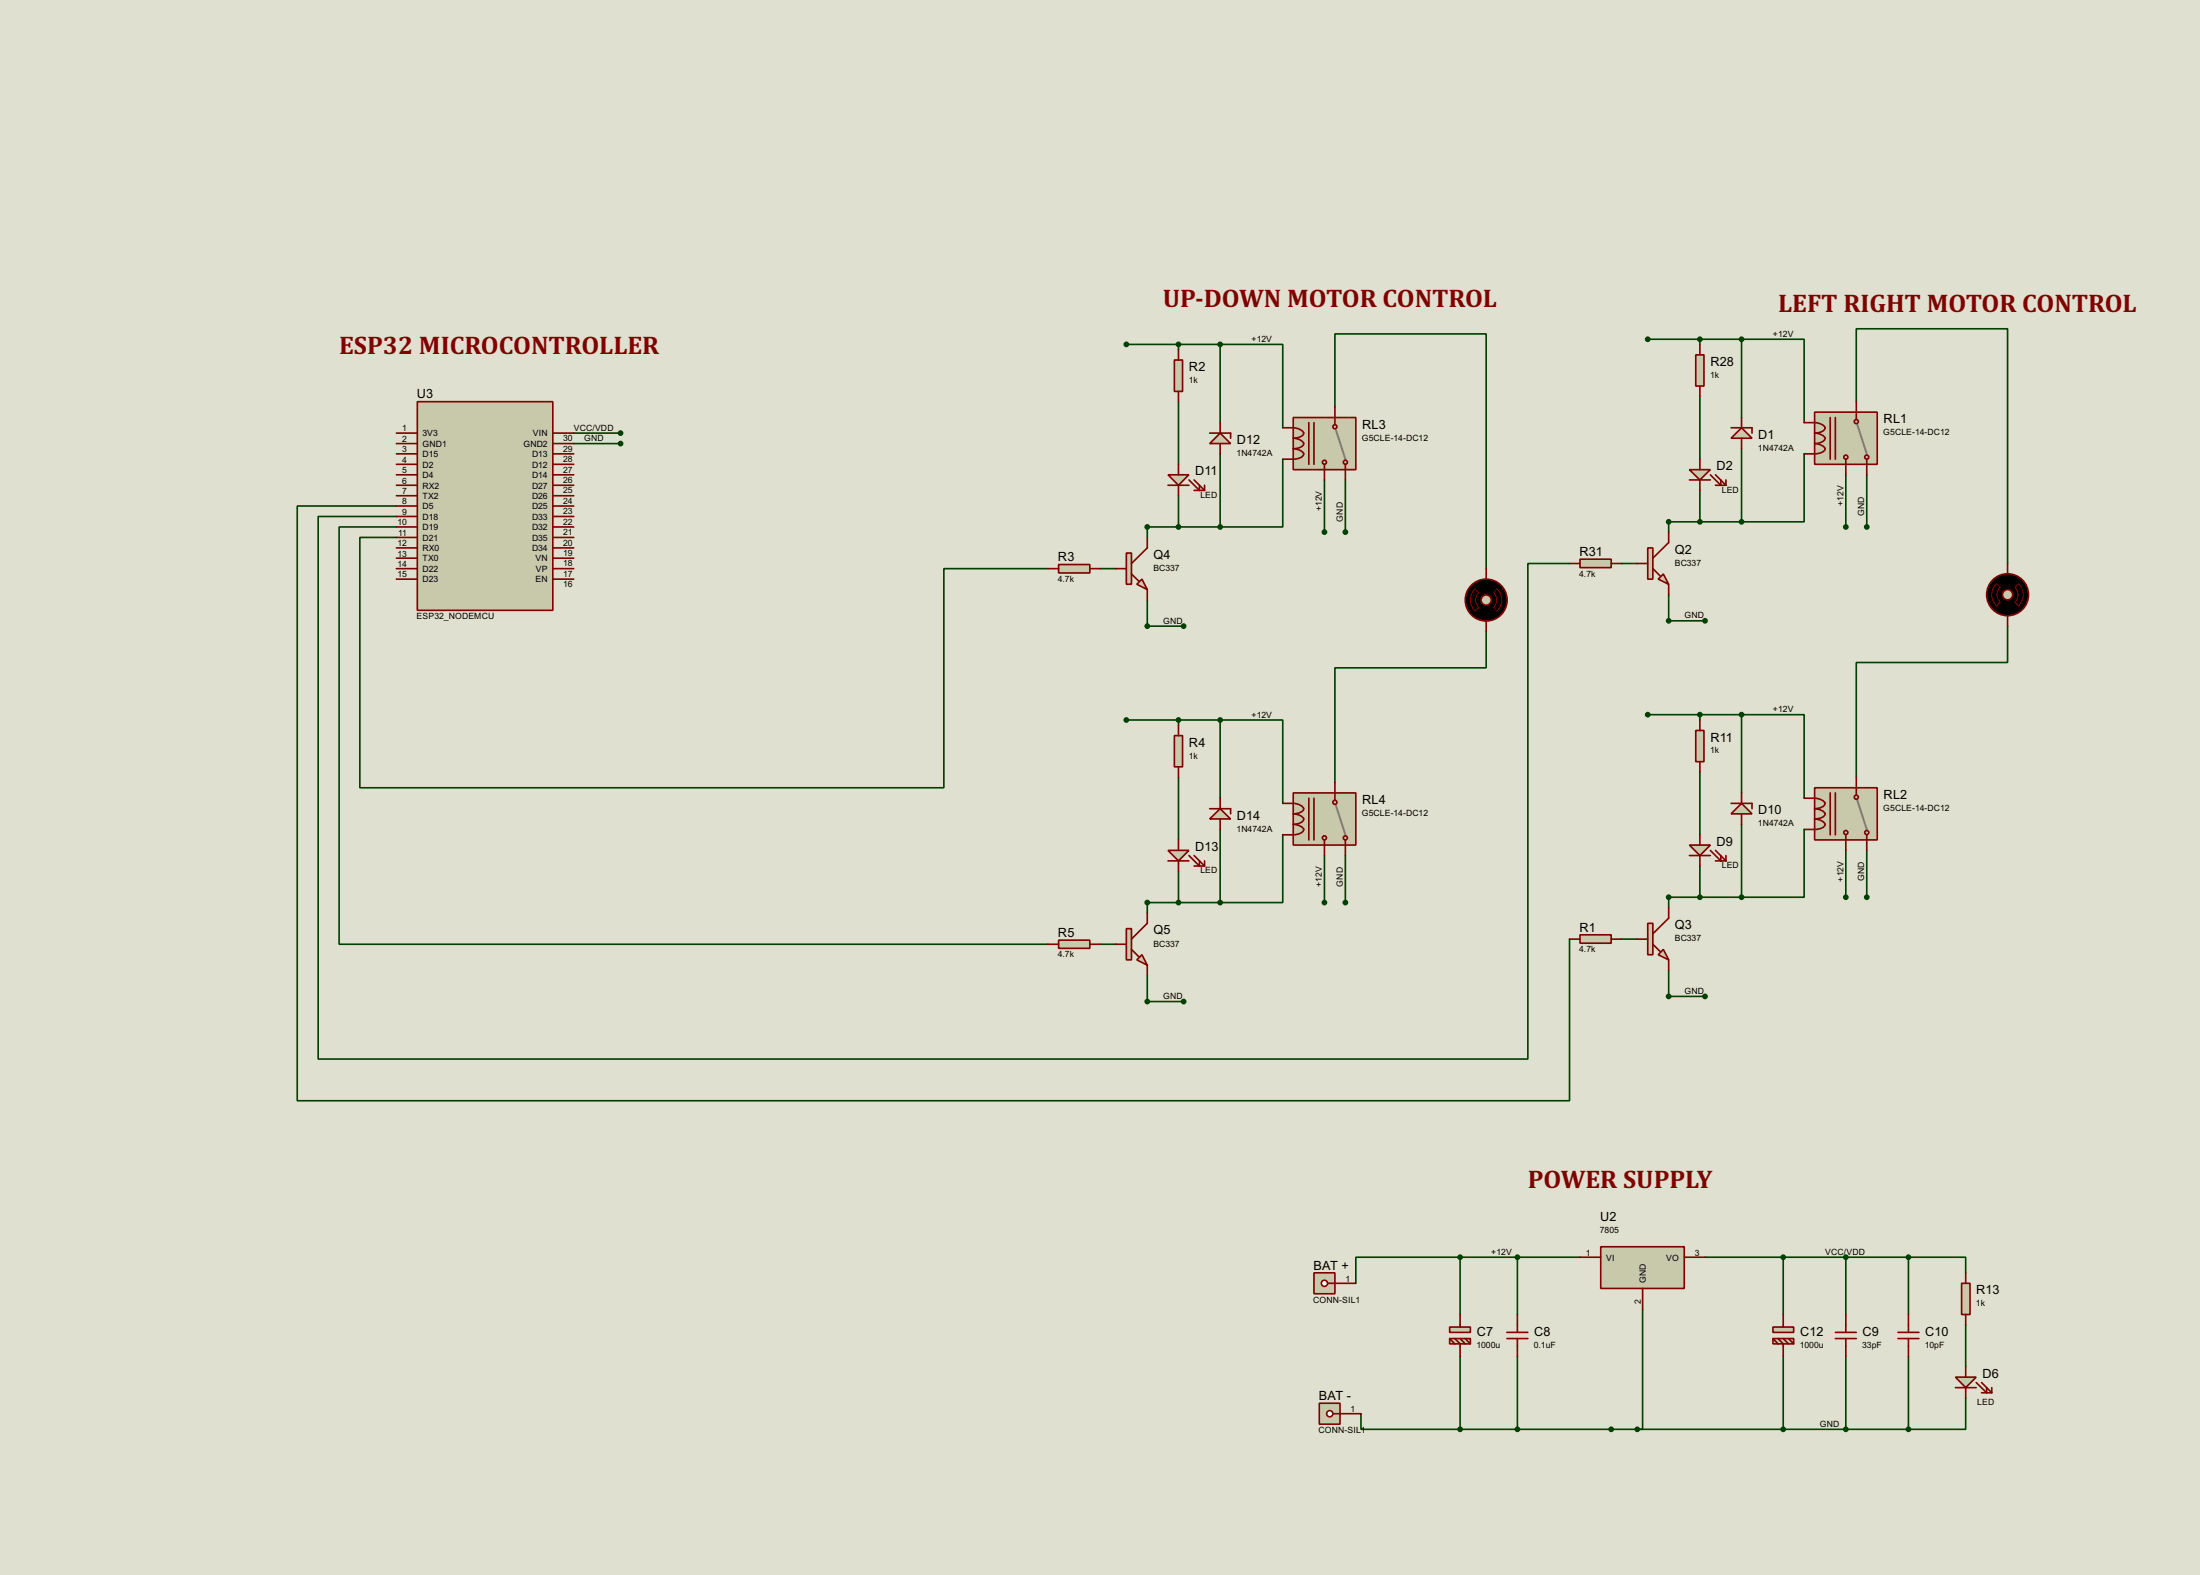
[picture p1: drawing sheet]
<svg xmlns="http://www.w3.org/2000/svg" width="536mm" height="383mm" viewBox="0 0 536 383" stroke-linecap="round" stroke-linejoin="round" font-family="sans-serif">
<path d="M0 0h535.9v383.5h-535.9z" fill="#e0e0d0"/>
<g fill="none" stroke="#004000" stroke-width=".4">
<path d="M274.4 83.9h22.8M287.1 83.9v1.2M287.1 97.8v15.3M297.2 83.9h15.3v20.3M297.2 83.9v19M325.2 99.1v-17.8h36.8v57.2M401.4 82.6h22.8M414.1 82.6v1.3M414.1 96.6v15.2M424.2 82.6h15.3v20.3M424.2 82.6v19.1M452.2 97.8v-17.7h36.8v57.1"/>
<path d="M139.8 105.5h11.4M139.8 108h11.4M297.2 110.5v17.8M312.5 111.8v16.5h-15.3M322.6 116.9v12.7M327.7 116.9v12.7M414.1 119.4v7.7M424.2 109.3v17.8M439.5 110.5v16.6h-15.3M449.6 115.6v12.7M454.7 115.6v12.7M96.6 123.2h-24.2v144.8h309.9v-39.3"/>
<path d="M96.6 125.8h-19.1v132.1h294.7v-120.7h10.1M96.6 128.3h-14v101.6h172.7M96.6 130.9h-8.9v60.9h142.2v-53.3h25.4M268 138.5h3.8M287.1 120.7v7.6M297.2 128.3h-17.7v2.6M395 137.2h3.8M424.2 127.1h-17.7v2.5M279.5 146.1v6.4h8.8M362 153.7v8.9h-36.8v28M406.5 144.8v6.4h8.8M489 152.5v8.8h-36.8v28"/>
<path d="M274.4 175.3h22.8M287.1 175.3v1.3M297.2 175.3h15.3v20.3M297.2 175.3v19.1M401.4 174h22.8M414.1 174v1.3M424.2 174h15.3v20.4M424.2 174v19.1M287.1 189.3v15.2M414.1 188v15.3M287.1 212.1v7.7M297.2 219.8h-17.7v2.5"/>
<path d="M297.2 202v17.8M312.5 203.3v16.5h-15.3M322.6 208.3v11.5M327.7 208.3v11.5M414.1 210.9v7.6M424.2 218.5h-17.7v2.5M424.2 200.7v17.8M439.5 202v16.5h-15.3M449.6 207.1v11.4M454.7 207.1v11.4M268 229.9h3.8M279.5 237.5v6.4h8.8"/>
<path d="M395 228.7h3.8M406.5 236.3v6.3h8.8M355.7 306.1h-25.4v6.4M355.7 306.1v14M355.7 306.1h29.2M369.6 306.1v14M400.1 318.8v29.2h-1.3M415.3 306.1h49.6M434.4 306.1v14M449.6 306.1v14M464.9 306.1h13.9v3.8M464.9 306.1v14"/>
<path d="M355.7 330.3v17.7M369.6 330.3v17.7M434.4 330.3v17.7M449.6 330.3v17.7M464.9 330.3v17.7M478.8 322.6v10.2M331.5 344.2v3.8h24.2M355.7 348h109.2M478.8 340.4v7.6h-13.9"/>
</g>
<path d="M101.7 97.8h33v50.8h-33z" fill="#c8c8aa" stroke="#800000" stroke-width=".4"/>
<g fill="none" stroke="#800000" stroke-width=".4">
<path d="M96.6 105.5h5.1M96.6 108h5.1M96.6 110.5h5.1M96.6 113.1h5.1M96.6 115.6h5.1M96.6 118.2h5.1M134.7 105.5h5.1M134.7 108h5.1M134.7 110.5h5.1M134.7 113.1h5.1M134.7 115.6h5.1M134.7 118.2h5.1"/>
<path d="M96.6 120.7h5.1M96.6 123.2h5.1M96.6 125.8h5.1M96.6 128.3h5.1M96.6 130.9h5.1M96.6 133.4h5.1M96.6 135.9h5.1M96.6 138.5h5.1M134.7 120.7h5.1M134.7 123.2h5.1M134.7 125.8h5.1M134.7 128.3h5.1"/>
<path d="M134.7 130.9h5.1M134.7 133.4h5.1M134.7 135.9h5.1M134.7 138.5h5.1M96.6 141h5.1M134.7 141h5.1"/>
</g>
<g fill="#004000" stroke="#004000" stroke-width=".4">
<circle cx="151.1" cy="105.5" r=".5"/>
<circle cx="151.1" cy="108" r=".5"/>
</g>
<path d="M320.1 309.9h5.1v5.1h-5.1z" fill="#c8c8aa" stroke="#800000" stroke-width=".4"/>
<path d="M323.4 312.5h1.8" fill="none" stroke="#800000" stroke-width=".4"/>
<circle cx="322.6" cy="312.5" r=".75" fill="#feffff" stroke="#800000" stroke-width=".4"/>
<path d="M325.2 312.5h5.1" fill="none" stroke="#800000" stroke-width=".4"/>
<path d="M321.4 341.7h5v5.1h-5z" fill="#c8c8aa" stroke="#800000" stroke-width=".4"/>
<path d="M324.7 344.2h1.7" fill="none" stroke="#800000" stroke-width=".4"/>
<circle cx="323.9" cy="344.2" r=".75" fill="#feffff" stroke="#800000" stroke-width=".4"/>
<path d="M326.4 344.2h5.1" fill="none" stroke="#800000" stroke-width=".4"/>
<g fill="#c8c8aa" stroke="#800000" stroke-width=".4">
<path d="M353.1 323.1h5.1v1.3h-5.1z"/>
<path d="M353.1 325.9h5.1v1.3h-5.1z"/>
</g>
<g fill="none" stroke="#800000" stroke-width=".4">
<path d="M353.1 325.9l1.3 1.3M354.4 325.9l1.3 1.3v3.1M355.7 320.1v3M355.7 325.9l1.2 1.3M356.9 325.9l1.3 1.3M367.1 325.9h5.1M367.1 324.4h5.1M369.6 320.1v4.3M369.6 325.9v4.4M447.1 325.9h5.1M447.1 324.4h5.1M449.6 320.1v4.3"/>
<path d="M449.6 325.9v4.4M462.3 325.9h5.1M462.3 324.4h5.1M464.9 320.1v4.3M464.9 325.9v4.4"/>
</g>
<g fill="#004000" stroke="#004000" stroke-width=".4">
<circle cx="355.6" cy="306.1" r=".5"/>
<circle cx="355.6" cy="348" r=".5"/>
<circle cx="369.6" cy="306.1" r=".5"/>
<circle cx="369.6" cy="348" r=".5"/>
<circle cx="434.3" cy="306.1" r=".5"/>
<circle cx="449.6" cy="306.1" r=".5"/>
<circle cx="434.3" cy="348" r=".5"/>
<circle cx="449.6" cy="348" r=".5"/>
</g>
<path d="M477.8 312.5h2.1v7.6h-2.1z" fill="#c8c8aa" stroke="#800000" stroke-width=".4"/>
<path d="M478.8 309.9v2.6M478.8 320.1v2.5" fill="none" stroke="#800000" stroke-width=".4"/>
<circle cx="464.8" cy="306.1" r=".5" fill="#004000" stroke="#004000" stroke-width=".4"/>
<path d="M476.3 335.3h5.1l-2.6 2.6z" fill="#c8c8aa" stroke="#800000" stroke-width=".4"/>
<path d="M476.3 337.9h5.1M478.8 332.8v2.5M478.8 337.9v2.5M481.4 336.6l2.5 2.5v-1.2M482.7 336.6l2.5 2.5M482.7 339.1h2.5M485.2 337.9v1.2" fill="none" stroke="#800000" stroke-width=".4"/>
<g fill="#004000" stroke="#004000" stroke-width=".4">
<circle cx="464.8" cy="348" r=".5"/>
<circle cx="392.4" cy="348" r=".5"/>
</g>
<g fill="#c8c8aa" stroke="#800000" stroke-width=".4">
<path d="M431.9 323.1h5v1.3h-5z"/>
<path d="M431.9 325.9h5v1.3h-5z"/>
</g>
<path d="M431.9 325.9l1.2 1.3M433.1 325.9l1.3 1.3v3.1M434.4 320.1v3M434.4 325.9l1.3 1.3M435.7 325.9l1.2 1.3" fill="none" stroke="#800000" stroke-width=".4"/>
<path d="M389.9 303.6h20.4v10.1h-20.4z" fill="#c8c8aa" stroke="#800000" stroke-width=".4"/>
<path d="M384.9 306.1h5M400.1 313.7v5.1M410.3 306.1h5" fill="none" stroke="#800000" stroke-width=".4"/>
<circle cx="398.8" cy="348" r=".5" fill="#004000" stroke="#004000" stroke-width=".4"/>
<path d="M442 100.4h15.3v12.7h-15.3z" fill="#c8c8aa" stroke="#800000" stroke-width=".4"/>
<path d="M452.4 103.4l2.3 7.1" fill="none" stroke="#808080" stroke-width=".5"/>
<g fill="#c8c8aa" stroke="#800000" stroke-width=".4">
<circle cx="452.1" cy="102.7" r=".5"/>
<circle cx="449.6" cy="111.3" r=".5"/>
</g>
<path d="M442 102.9l1.2 .2a1.82 1.82 0 0 1 1.4 1.1 2.31 2.31 0 0 1-2.6 1.3l1.2 .2a1.82 1.82 0 0 1 1.4 1 2.37 2.37 0 0 1-2.6 1.3l1.2 .2a1.82 1.82 0 0 1 1.4 1.1 2.35 2.35 0 0 1-2.6 1.2M445.8 101.7v10.1M447.1 101.7v10.1M449.6 111.8v1.3M452.2 100.4v1.8" fill="none" stroke="#800000" stroke-width=".4"/>
<circle cx="454.7" cy="111.3" r=".5" fill="#c8c8aa" stroke="#800000" stroke-width=".4"/>
<path d="M452.2 97.8v2.6M439.5 110.5h2.5M439.5 102.9h2.5M449.6 113.1v2.5M454.7 111.8v3.8" fill="none" stroke="#800000" stroke-width=".4"/>
<path d="M413.1 86.4h2v7.6h-2z" fill="#c8c8aa" stroke="#800000" stroke-width=".4"/>
<path d="M414.1 83.9v2.5M414.1 94v2.6" fill="none" stroke="#800000" stroke-width=".4"/>
<circle cx="424.2" cy="82.6" r=".5" fill="#004000" stroke="#004000" stroke-width=".4"/>
<path d="M411.5 114.4h5.1l-2.5 2.5z" fill="#c8c8aa" stroke="#800000" stroke-width=".4"/>
<path d="M411.5 116.9h5.1M414.1 111.8v2.6M414.1 116.9v2.5M416.6 115.6l2.6 2.6v-1.3M417.9 115.6l2.5 2.6M417.9 118.2h2.5M420.4 116.9v1.3" fill="none" stroke="#800000" stroke-width=".4"/>
<g fill="#004000" stroke="#004000" stroke-width=".4">
<circle cx="424.2" cy="127.1" r=".5"/>
<circle cx="414" cy="82.6" r=".5"/>
</g>
<path d="M405.2 139.8l1.3 2.5-2.6-1.3z" fill="#c8c8aa" stroke="#800000" stroke-width=".4"/>
<path d="M401.4 133.4h1.2v7.6h-1.2z" fill="#c8c8aa" stroke="#800000" stroke-width=".4"/>
<path d="M398.8 137.2h2.6M402.6 138.5l1.8 1.8M406.5 129.6v2.5l-3.9 3.8M406.5 142.3v2.5" fill="none" stroke="#800000" stroke-width=".4"/>
<circle cx="414" cy="127.1" r=".5" fill="#004000" stroke="#004000" stroke-width=".4"/>
<path d="M384.9 136.2h7.6v2h-7.6z" fill="#c8c8aa" stroke="#800000" stroke-width=".4"/>
<path d="M382.3 137.2h2.6M392.5 137.2h2.5" fill="none" stroke="#800000" stroke-width=".4"/>
<g fill="#004000" stroke="#004000" stroke-width=".4">
<circle cx="415.3" cy="151.2" r=".5"/>
<circle cx="406.4" cy="151.2" r=".5"/>
<circle cx="406.4" cy="127.1" r=".5"/>
<circle cx="401.3" cy="82.6" r=".5"/>
</g>
<path d="M424.2 104.2l2.6 2.5h-5.1z" fill="#c8c8aa" stroke="#800000" stroke-width=".4"/>
<path d="M421.7 104.2h5.1v1.3M424.2 101.7v2.5M424.2 106.7v2.6" fill="none" stroke="#800000" stroke-width=".4"/>
<circle cx="489" cy="144.8" r="5.1" fill="#000" stroke="#800000" stroke-width=".4"/>
<path d="M486.3 142.1l.9 .9a2.45 2.45 0 0 0 0 3.6l-.9 .9a3.7 3.7 0 0 1 0-5.4zM491.7 142.1a3.7 3.7 0 0 1 0 5.4l-.9-.9a2.54 2.54 0 0 0 0-3.6z" fill="none" stroke="#800000" stroke-width=".24"/>
<circle cx="489" cy="144.8" r="1.25" fill="#c8c8aa" stroke="#800000" stroke-width=".4"/>
<path d="M489 137.2v2.6M489 149.9v2.6" fill="none" stroke="#800000" stroke-width=".4"/>
<path d="M442 191.8h15.3v12.7h-15.3z" fill="#c8c8aa" stroke="#800000" stroke-width=".4"/>
<path d="M452.4 194.9l2.3 7.1" fill="none" stroke="#808080" stroke-width=".5"/>
<g fill="#c8c8aa" stroke="#800000" stroke-width=".4">
<circle cx="452.1" cy="194.1" r=".5"/>
<circle cx="449.6" cy="202.7" r=".5"/>
</g>
<path d="M442 194.4l1.2 .2a1.82 1.82 0 0 1 1.4 1 2.37 2.37 0 0 1-2.6 1.3l1.2 .2a1.82 1.82 0 0 1 1.4 1.1 2.35 2.35 0 0 1-2.6 1.2l1.2 .2a1.88 1.88 0 0 1 1.4 1.1 2.35 2.35 0 0 1-2.6 1.3M445.8 193.1v10.2M447.1 193.1v10.2M452.2 191.8v1.8M449.6 203.3v1.2" fill="none" stroke="#800000" stroke-width=".4"/>
<circle cx="454.7" cy="202.7" r=".5" fill="#c8c8aa" stroke="#800000" stroke-width=".4"/>
<path d="M439.5 194.4h2.5M452.2 189.3v2.5M439.5 202h2.5M449.6 204.5v2.6M454.7 203.3v3.8" fill="none" stroke="#800000" stroke-width=".4"/>
<path d="M413.1 177.9h2v7.6h-2z" fill="#c8c8aa" stroke="#800000" stroke-width=".4"/>
<path d="M414.1 175.3v2.6M414.1 185.5v2.5" fill="none" stroke="#800000" stroke-width=".4"/>
<circle cx="424.2" cy="174" r=".5" fill="#004000" stroke="#004000" stroke-width=".4"/>
<path d="M411.5 205.8h5.1l-2.5 2.5z" fill="#c8c8aa" stroke="#800000" stroke-width=".4"/>
<path d="M411.5 208.3h5.1M414.1 203.3v2.5M414.1 208.3v2.6M416.6 207.1l2.6 2.5v-1.3M417.9 207.1l2.5 2.5M417.9 209.6h2.5M420.4 208.3v1.3" fill="none" stroke="#800000" stroke-width=".4"/>
<g fill="#004000" stroke="#004000" stroke-width=".4">
<circle cx="424.2" cy="218.5" r=".5"/>
<circle cx="414" cy="174" r=".5"/>
</g>
<path d="M405.2 231.2l1.3 2.5-2.6-1.2z" fill="#c8c8aa" stroke="#800000" stroke-width=".4"/>
<path d="M401.4 224.8h1.2v7.7h-1.2z" fill="#c8c8aa" stroke="#800000" stroke-width=".4"/>
<path d="M398.8 228.7h2.6M402.6 229.9l1.8 1.8M406.5 221v2.6l-3.9 3.8M406.5 233.7v2.6" fill="none" stroke="#800000" stroke-width=".4"/>
<circle cx="414" cy="218.5" r=".5" fill="#004000" stroke="#004000" stroke-width=".4"/>
<path d="M384.9 227.6h7.6v2.1h-7.6z" fill="#c8c8aa" stroke="#800000" stroke-width=".4"/>
<path d="M382.3 228.7h2.6M392.5 228.7h2.5" fill="none" stroke="#800000" stroke-width=".4"/>
<g fill="#004000" stroke="#004000" stroke-width=".4">
<circle cx="415.3" cy="242.6" r=".5"/>
<circle cx="406.4" cy="242.6" r=".5"/>
<circle cx="406.4" cy="218.5" r=".5"/>
<circle cx="401.3" cy="174" r=".5"/>
</g>
<path d="M424.2 195.6l2.6 2.6h-5.1z" fill="#c8c8aa" stroke="#800000" stroke-width=".4"/>
<path d="M421.7 195.6h5.1v1.3M424.2 193.1v2.5M424.2 198.2v2.5" fill="none" stroke="#800000" stroke-width=".4"/>
<g fill="#004000" stroke="#004000" stroke-width=".4">
<circle cx="449.6" cy="128.3" r=".5"/>
<circle cx="454.7" cy="128.3" r=".5"/>
<circle cx="449.6" cy="218.5" r=".5"/>
<circle cx="454.7" cy="218.5" r=".5"/>
</g>
<path d="M315 101.7h15.3v12.7h-15.3z" fill="#c8c8aa" stroke="#800000" stroke-width=".4"/>
<path d="M325.4 104.7l2.3 7.1" fill="none" stroke="#808080" stroke-width=".5"/>
<g fill="#c8c8aa" stroke="#800000" stroke-width=".4">
<circle cx="325.1" cy="103.9" r=".5"/>
<circle cx="322.6" cy="112.6" r=".5"/>
</g>
<path d="M315 104.2l1.2 .2a1.88 1.88 0 0 1 1.4 1.1 2.35 2.35 0 0 1-2.6 1.2l1.2 .2a1.33 1.33 0 0 1 1.2 1.5 2.87 2.87 0 0 1-2.4 .9l1.2 .2a1.82 1.82 0 0 1 1.4 1 2.31 2.31 0 0 1-2.6 1.3M318.8 102.9v10.2M320.1 102.9v10.2M322.6 113.1v1.3M325.2 101.7v1.7" fill="none" stroke="#800000" stroke-width=".4"/>
<circle cx="327.7" cy="112.6" r=".5" fill="#c8c8aa" stroke="#800000" stroke-width=".4"/>
<path d="M325.2 99.1v2.6M312.5 111.8h2.5M312.5 104.2h2.5M322.6 114.4v2.5M327.7 113.1v3.8" fill="none" stroke="#800000" stroke-width=".4"/>
<path d="M286.1 87.7h2v7.6h-2z" fill="#c8c8aa" stroke="#800000" stroke-width=".4"/>
<path d="M287.1 85.1v2.6M287.1 95.3v2.5" fill="none" stroke="#800000" stroke-width=".4"/>
<circle cx="297.2" cy="83.9" r=".5" fill="#004000" stroke="#004000" stroke-width=".4"/>
<path d="M284.5 115.6h5.1l-2.5 2.6z" fill="#c8c8aa" stroke="#800000" stroke-width=".4"/>
<path d="M284.5 118.2h5.1M287.1 113.1v2.5M287.1 118.2v2.5M289.6 116.9l2.6 2.5v-1.2M290.9 116.9l2.5 2.5M290.9 119.4h2.5M293.4 118.2v1.2" fill="none" stroke="#800000" stroke-width=".4"/>
<g fill="#004000" stroke="#004000" stroke-width=".4">
<circle cx="297.2" cy="128.3" r=".5"/>
<circle cx="287" cy="83.9" r=".5"/>
</g>
<path d="M276.9 142.3l1.3-1.3 1.3 2.6z" fill="#c8c8aa" stroke="#800000" stroke-width=".4"/>
<path d="M274.4 134.7h1.2v7.6h-1.2z" fill="#c8c8aa" stroke="#800000" stroke-width=".4"/>
<path d="M271.8 138.5h2.6M275.6 139.8l1.8 1.7M279.5 130.9v2.5l-3.9 3.8M279.5 143.6v2.5" fill="none" stroke="#800000" stroke-width=".4"/>
<circle cx="287" cy="128.3" r=".5" fill="#004000" stroke="#004000" stroke-width=".4"/>
<path d="M257.9 137.5h7.6v2h-7.6z" fill="#c8c8aa" stroke="#800000" stroke-width=".4"/>
<path d="M255.3 138.5h2.6M265.5 138.5h2.5" fill="none" stroke="#800000" stroke-width=".4"/>
<g fill="#004000" stroke="#004000" stroke-width=".4">
<circle cx="288.3" cy="152.5" r=".5"/>
<circle cx="279.4" cy="152.5" r=".5"/>
<circle cx="279.4" cy="128.3" r=".5"/>
<circle cx="274.3" cy="83.9" r=".5"/>
</g>
<path d="M297.2 105.5l2.6 2.5h-5.1z" fill="#c8c8aa" stroke="#800000" stroke-width=".4"/>
<path d="M294.7 105.5h5.1v1.2M297.2 102.9v2.6M297.2 108v2.5" fill="none" stroke="#800000" stroke-width=".4"/>
<circle cx="362" cy="146.1" r="5.1" fill="#000" stroke="#800000" stroke-width=".4"/>
<path d="M359.3 143.4l.9 .9a2.45 2.45 0 0 0 0 3.6l-.9 .9a3.7 3.7 0 0 1 0-5.4zM364.7 143.4a3.7 3.7 0 0 1 0 5.4l-.9-.9a2.54 2.54 0 0 0 0-3.6z" fill="none" stroke="#800000" stroke-width=".24"/>
<circle cx="362" cy="146.1" r="1.25" fill="#c8c8aa" stroke="#800000" stroke-width=".4"/>
<path d="M362 138.5v2.5M362 151.2v2.5" fill="none" stroke="#800000" stroke-width=".4"/>
<path d="M315 193.1h15.3v12.7h-15.3z" fill="#c8c8aa" stroke="#800000" stroke-width=".4"/>
<path d="M325.4 196.1l2.3 7.2" fill="none" stroke="#808080" stroke-width=".5"/>
<g fill="#c8c8aa" stroke="#800000" stroke-width=".4">
<circle cx="325.1" cy="195.4" r=".5"/>
<circle cx="322.6" cy="204" r=".5"/>
</g>
<path d="M315 195.6l1.2 .2a1.33 1.33 0 0 1 1.2 1.5 2.87 2.87 0 0 1-2.4 .9l1.2 .2a1.82 1.82 0 0 1 1.4 1 2.31 2.31 0 0 1-2.6 1.3l1.2 .2a1.82 1.82 0 0 1 1.4 1.1 2.37 2.37 0 0 1-2.6 1.3M318.8 194.4v10.1M320.1 194.4v10.1M325.2 193.1v1.8M322.6 204.5v1.3" fill="none" stroke="#800000" stroke-width=".4"/>
<circle cx="327.7" cy="204" r=".5" fill="#c8c8aa" stroke="#800000" stroke-width=".4"/>
<path d="M312.5 195.6h2.5M325.2 190.6v2.5M312.5 203.3h2.5M322.6 205.8v2.5M327.7 204.5v3.8" fill="none" stroke="#800000" stroke-width=".4"/>
<path d="M286.1 179.1h2v7.6h-2z" fill="#c8c8aa" stroke="#800000" stroke-width=".4"/>
<path d="M287.1 176.6v2.5M287.1 186.7v2.6" fill="none" stroke="#800000" stroke-width=".4"/>
<circle cx="297.2" cy="175.3" r=".5" fill="#004000" stroke="#004000" stroke-width=".4"/>
<path d="M284.5 207.1h5.1l-2.5 2.5z" fill="#c8c8aa" stroke="#800000" stroke-width=".4"/>
<path d="M284.5 209.6h5.1M287.1 204.5v2.6M287.1 209.6v2.5M289.6 208.3l2.6 2.6v-1.3M290.9 208.3l2.5 2.6M290.9 210.9h2.5M293.4 209.6v1.3" fill="none" stroke="#800000" stroke-width=".4"/>
<g fill="#004000" stroke="#004000" stroke-width=".4">
<circle cx="297.2" cy="219.8" r=".5"/>
<circle cx="287" cy="175.3" r=".5"/>
</g>
<path d="M276.9 233.7l1.3-1.2 1.3 2.5z" fill="#c8c8aa" stroke="#800000" stroke-width=".4"/>
<path d="M274.4 226.1h1.2v7.6h-1.2z" fill="#c8c8aa" stroke="#800000" stroke-width=".4"/>
<path d="M271.8 229.9h2.6M275.6 231.2l1.8 1.8M279.5 222.3v2.5l-3.9 3.9M279.5 235v2.5" fill="none" stroke="#800000" stroke-width=".4"/>
<circle cx="287" cy="219.8" r=".5" fill="#004000" stroke="#004000" stroke-width=".4"/>
<path d="M257.9 228.9h7.6v2h-7.6z" fill="#c8c8aa" stroke="#800000" stroke-width=".4"/>
<path d="M255.3 229.9h2.6M265.5 229.9h2.5" fill="none" stroke="#800000" stroke-width=".4"/>
<g fill="#004000" stroke="#004000" stroke-width=".4">
<circle cx="288.3" cy="243.9" r=".5"/>
<circle cx="279.4" cy="243.9" r=".5"/>
<circle cx="279.4" cy="219.8" r=".5"/>
<circle cx="274.3" cy="175.3" r=".5"/>
</g>
<path d="M294.7 199.4l2.5-2.5 2.6 2.5z" fill="#c8c8aa" stroke="#800000" stroke-width=".4"/>
<path d="M294.7 196.9h5.1v1.3M297.2 194.4v2.5M297.2 199.4v2.6" fill="none" stroke="#800000" stroke-width=".4"/>
<g fill="#004000" stroke="#004000" stroke-width=".4">
<circle cx="322.6" cy="129.6" r=".5"/>
<circle cx="327.7" cy="129.6" r=".5"/>
<circle cx="322.6" cy="219.8" r=".5"/>
<circle cx="327.7" cy="219.8" r=".5"/>
</g>
<g font-size="7.4" fill="#800000">
<text x="283.3" y="74.7">UP-DOWN MOTOR CONTROL</text>
<text x="433.1" y="76">LEFT RIGHT MOTOR CONTROL</text>
<text x="82.6" y="86.1">ESP32 MICROCONTROLLER</text>
<text x="372.2" y="289.3">POWER SUPPLY</text>
</g>
<g font-size="3.5">
<text x="416.6" y="89.1">R28</text>
<text x="289.6" y="90.3">R2</text>
<text x="101.5" y="97">U3</text>
<text x="331.8" y="104.4">RL3</text>
<text x="428.3" y="106.9">D1</text>
<text x="458.8" y="103">RL1</text>
<text x="301.3" y="108.2">D12</text>
<text x="291.1" y="115.7">D11</text>
<text x="418.1" y="114.5">D2</text>
<text x="257.7" y="136.7">R3</text>
<text x="281" y="136.1">Q4</text>
<text x="384.7" y="135.4">R31</text>
<text x="408" y="134.8">Q2</text>
<text x="289.6" y="181.8">R4</text>
<text x="416.6" y="180.6">R11</text>
<text x="331.8" y="195.8">RL4</text>
<text x="458.8" y="194.5">RL2</text>
<text x="301.3" y="199.6">D14</text>
<text x="428.3" y="198.3">D10</text>
<text x="291.1" y="207.2">D13</text>
<text x="418.1" y="206">D9</text>
<text x="281" y="227.5">Q5</text>
<text x="384.7" y="226.8">R1</text>
<text x="408" y="226.3">Q3</text>
<text x="257.7" y="228.1">R5</text>
<text x="389.8" y="297.4">U2</text>
<text x="319.9" y="309.1">BAT +</text>
<text x="481.4" y="315.2">R13</text>
<text x="359.7" y="325.3">C7</text>
<text x="373.7" y="325.3">C8</text>
<text x="438.5" y="325.3">C12</text>
<text x="453.7" y="325.3">C9</text>
<text x="468.9" y="325.3">C10</text>
<text x="482.9" y="335.5">D6</text>
<text x="321.2" y="340.9">BAT -</text>
</g>
<g font-size="2.4">
<text x="304.9" y="83.3">+12V</text>
<text x="431.9" y="82">+12V</text>
<text x="289.6" y="93.2">1k</text>
<text x="416.6" y="92">1k</text>
<text x="98" y="105.1">1</text>
<text x="98" y="107.6">2</text>
<text x="102.9" y="106.3">3V3</text>
<text x="129.8" y="106.3">VIN</text>
<text x="137.2" y="107.5">30</text>
<text x="139.8" y="104.9">VCC/VDD</text>
<text x="142.3" y="107.4">GND</text>
<text x="331.7" y="107.2">G5CLE-14-DC12</text>
<text x="458.7" y="105.9">G5CLE-14-DC12</text>
<text x="98" y="110.1">3</text>
<text x="98" y="112.7">4</text>
<text x="102.9" y="108.8">GND1</text>
<text x="102.9" y="111.3">D15</text>
<text x="102.9" y="113.9">D2</text>
<text x="127.5" y="108.8">GND2</text>
<text x="129.6" y="113.9">D12</text>
<text x="129.6" y="111.3">D13</text>
<text x="137.2" y="112.5">28</text>
<text x="137.2" y="110">29</text>
<text x="301.2" y="111.1">1N4742A</text>
<text x="428.2" y="109.8">1N4742A</text>
<text x="98" y="115.2">5</text>
<text x="98" y="117.8">6</text>
<text x="102.9" y="116.4">D4</text>
<text x="102.9" y="119">RX2</text>
<text x="129.6" y="119">D27</text>
<text x="129.6" y="116.4">D14</text>
<text x="137.2" y="117.6">26</text>
<text x="137.2" y="115">27</text>
<text x="419.4" y="119.9">LED</text>
<text x="98" y="120.3">7</text>
<text x="98" y="122.8">8</text>
<text x="98" y="125.4">9</text>
<text x="102.9" y="121.5">TX2</text>
<text x="102.9" y="124">D5</text>
<text x="129.6" y="124">D25</text>
<text x="129.6" y="121.5">D26</text>
<text x="137.2" y="125.2">23</text>
<text x="137.2" y="122.7">24</text>
<text x="137.2" y="120.2">25</text>
<text x="292.4" y="121.2">LED</text>
<text x="322" y="124.5" transform="rotate(-90 322 124.5)">+12V</text>
<text x="449" y="123.2" transform="rotate(-90 449 123.2)">+12V</text>
<text x="454.1" y="125.7" transform="rotate(-90 454.1 125.7)">GND</text>
<text x="96.8" y="127.9">10</text>
<text x="97" y="130.5">11</text>
<text x="102.9" y="126.6">D18</text>
<text x="102.9" y="129.1">D19</text>
<text x="102.9" y="131.7">D21</text>
<text x="129.6" y="131.7">D35</text>
<text x="129.6" y="129.1">D32</text>
<text x="129.6" y="126.6">D33</text>
<text x="137.2" y="130.3">21</text>
<text x="137.2" y="127.7">22</text>
<text x="327.1" y="127" transform="rotate(-90 327.1 127)">GND</text>
<text x="96.8" y="133">12</text>
<text x="96.8" y="135.5">13</text>
<text x="102.9" y="134.2">RX0</text>
<text x="102.9" y="136.7">TX0</text>
<text x="129.6" y="134.2">D34</text>
<text x="130.4" y="136.7">VN</text>
<text x="137.2" y="137.9">18</text>
<text x="137.2" y="135.4">19</text>
<text x="137.2" y="132.9">20</text>
<text x="407.9" y="137.7">BC337</text>
<text x="96.8" y="138.1">14</text>
<text x="96.8" y="140.6">15</text>
<text x="102.9" y="139.3">D22</text>
<text x="102.9" y="141.8">D23</text>
<text x="130.4" y="141.8">EN</text>
<text x="130.5" y="139.3">VP</text>
<text x="137.2" y="143">16</text>
<text x="137.2" y="140.4">17</text>
<text x="257.7" y="141.7">4.7k</text>
<text x="280.9" y="139">BC337</text>
<text x="384.7" y="140.4">4.7k</text>
<text x="101.5" y="150.8">ESP32_NODEMCU</text>
<text x="283.3" y="151.9">GND</text>
<text x="410.3" y="150.6">GND</text>
<text x="431.9" y="173.4">+12V</text>
<text x="304.9" y="174.7">+12V</text>
<text x="289.6" y="184.7">1k</text>
<text x="416.6" y="183.4">1k</text>
<text x="458.7" y="197.4">G5CLE-14-DC12</text>
<text x="301.2" y="202.5">1N4742A</text>
<text x="331.7" y="198.7">G5CLE-14-DC12</text>
<text x="428.2" y="201.2">1N4742A</text>
<text x="292.4" y="212.7">LED</text>
<text x="322" y="216" transform="rotate(-90 322 216)">+12V</text>
<text x="327.1" y="215.9" transform="rotate(-90 327.1 215.9)">GND</text>
<text x="419.4" y="211.4">LED</text>
<text x="449" y="214.6" transform="rotate(-90 449 214.6)">+12V</text>
<text x="454.1" y="214.6" transform="rotate(-90 454.1 214.6)">GND</text>
<text x="257.7" y="233.1">4.7k</text>
<text x="280.9" y="230.5">BC337</text>
<text x="384.7" y="231.9">4.7k</text>
<text x="407.9" y="229.2">BC337</text>
<text x="283.3" y="243.3">GND</text>
<text x="410.3" y="242">GND</text>
<text x="363.3" y="305.5">+12V</text>
<text x="386.3" y="305.7">1</text>
<text x="389.7" y="300.3">7805</text>
<text x="412.8" y="305.7">3</text>
<text x="444.6" y="305.5">VCC/VDD</text>
<text x="391.2" y="306.9">VI</text>
<text x="405.8" y="306.9">VO</text>
<text x="319.9" y="317.2">CONN-SIL1</text>
<text x="327.7" y="312.1">1</text>
<text x="399.7" y="317.4" transform="rotate(-90 399.7 317.4)">2</text>
<text x="400.9" y="312.4" transform="rotate(-90 400.9 312.4)">GND</text>
<text x="481.3" y="318.1">1k</text>
<text x="359.7" y="328.2">1000u</text>
<text x="373.6" y="328.2">0.1uF</text>
<text x="438.4" y="328.2">1000u</text>
<text x="453.6" y="328.2">33pF</text>
<text x="468.9" y="328.2">10pF</text>
<text x="329" y="343.8">1</text>
<text x="443.3" y="347.4">GND</text>
<text x="481.6" y="342.2">LED</text>
<text x="321.2" y="349">CONN-SIL1</text>
</g>
</svg>
